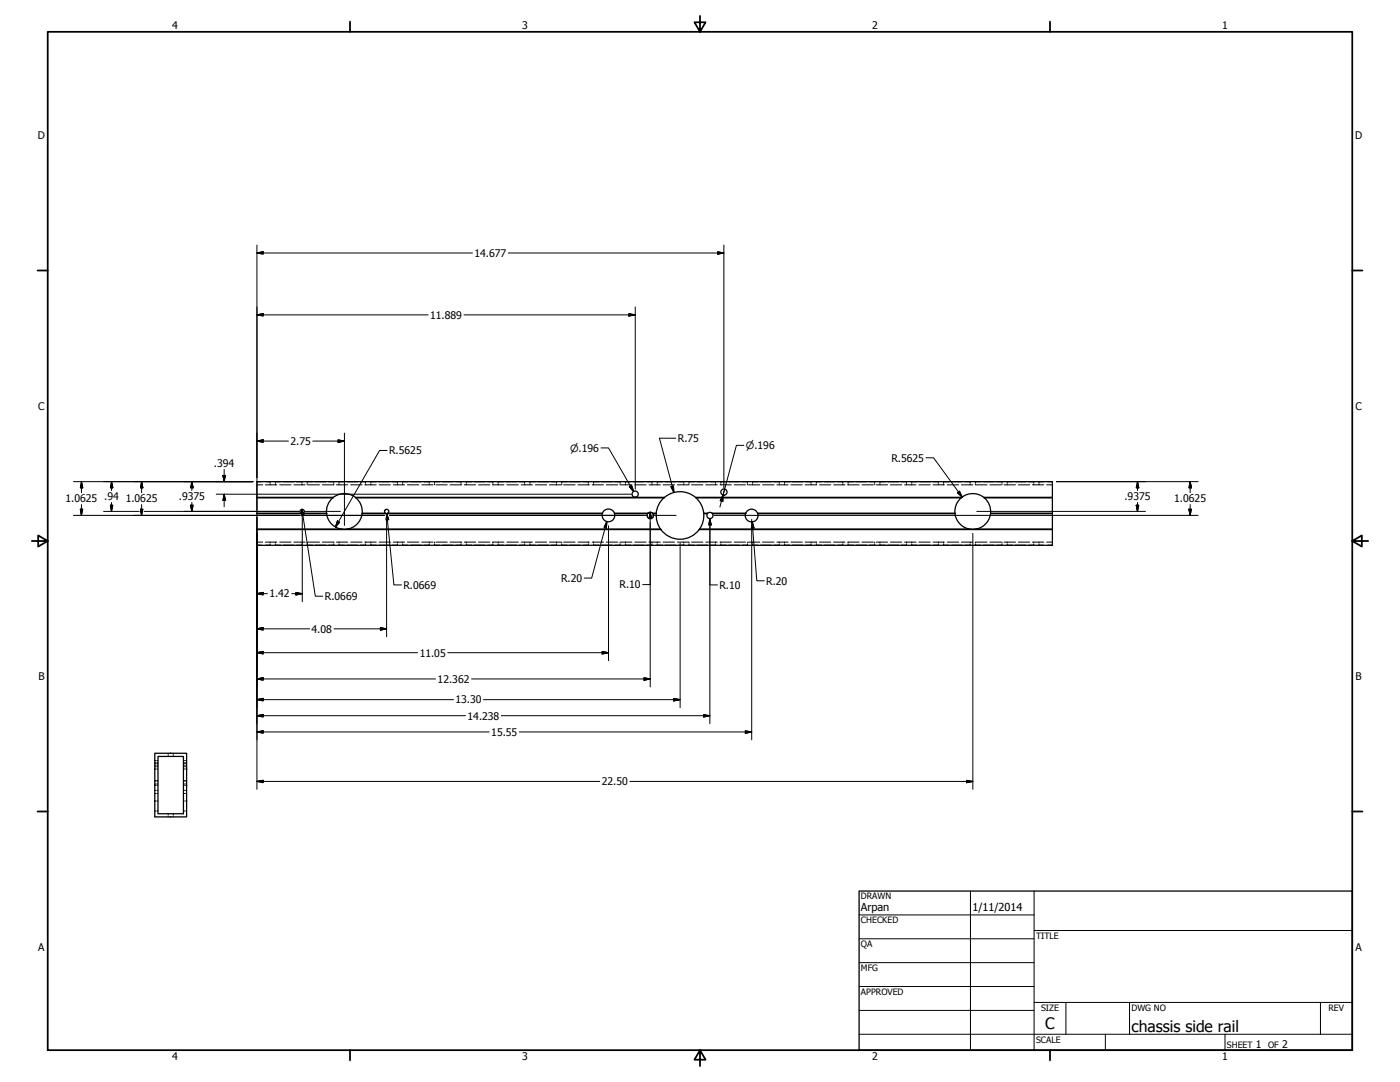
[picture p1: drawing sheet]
<svg xmlns="http://www.w3.org/2000/svg" width="559mm" height="432mm" viewBox="0 0 559 432" stroke-linecap="round" stroke-linejoin="round" font-family="sans-serif">
<!-- layer: Visible (ANSI) -->
<g fill="none" stroke="#000" stroke-width=".51">
<path d="M102.6 198.5h30.4l-30.4 .1M132.9 198.6a7.1 7.1 0 0 0-2.6 6.3M141.9 198.5a7.1 7.1 0 0 0-8.9 0l-30.4 .1M141.9 198.5l123.3 .1zM265.1 198.6a9.6 9.6 0 0 0-3.2 6.3M265.2 198.6h-123.2a7.1 7.1 0 0 1 2.5 6.3M265.2 198.5a9.5 9.5 0 0 1 12.5 .1h106.1a7.1 7.1 0 0 0-2.6 6.3M277.7 198.5h106.2zM277.8 198.6a9.5 9.5 0 0 1 3.1 6.3M383.8 198.5a7.1 7.1 0 0 1 8.9 0M392.7 198.5l27.4 .1zM392.8 198.6a7.1 7.1 0 0 1 2.6 6.3"/>
<path d="M392.8 198.6h27.3M102.6 211.3l161.1-.1zM102.6 204.9h17.6M102.6 211.3v6.3h317.5v-6.3M120.2 204.9l.3 .1M120.2 204.9a.86 .86 0 0 1-.2-1.3 .86 .86 0 0 1 1.3 0 .86 .86 0 0 1-.3 1.3M120.3 204.9l-17.7 .1h17.9M120.4 205h.4M121 204.9l-.2 .1h9.6M121 204.9h9.4M130.4 205a7.1 7.1 0 0 0 6.3 6.2M130.4 204.9v.1"/>
<path d="M136.7 211.2h-34.1v-19h317.5v19.1l-31.1-.1M136.7 211.2h1.5M138.2 211.2h125.5M144.5 205a7.1 7.1 0 0 1-6.3 6.2M144.6 204.9h9.3M144.6 204.9v.1M153.9 204.9l.2 .1-9.5-.1M153.9 204.9a.86 .86 0 0 1-.2-1.3 .86 .86 0 0 1 1.3 0 .86 .86 0 0 1-.3 1.3M154.2 205h.3M154.5 205h86M240.4 204.9a2.57 2.57 0 0 1 2.5-1.8 2.57 2.57 0 0 1 2.4 1.8M240.5 205a2.51 2.51 0 0 0 2.4 3.2 2.51 2.51 0 0 0 2.4-3.2"/>
<path d="M245.3 204.9h13.3M245.3 204.9v.1M258.5 204.9a1.3 1.3 0 0 0 .2 1.8 1.3 1.3 0 0 0 1.7 0 1.3 1.3 0 0 0 .2-1.8M258.6 204.9h.1M258.6 204.9l-13.3 .1M258.6 204.9l-.1 .1M258.6 204.9a1.3 1.3 0 0 1 1.9 0M260.5 204.9h1.4M260.5 204.9v.1M261.9 204.9h-1.4M261.9 204.9v.1M262 205a9.5 9.5 0 0 0 1.7 6.2"/>
<path d="M263.7 211.3a9.5 9.5 0 0 0 15.4 0M279.2 211.3h140.9zM279.2 211.2v.1M279.2 211.2h108.3M280.9 205a9.5 9.5 0 0 1-1.7 6.2M280.9 204.9h1.5M280.9 204.9v.1M282.4 205a1.24 1.24 0 0 0 .1 1.6 1.24 1.24 0 0 0 1.7 0 1.24 1.24 0 0 0 .2-1.6M282.4 204.9h.1M282.4 204.9l-1.5 .1M282.4 204.9l-.1 .1M282.4 204.9a1.24 1.24 0 0 1 1.9 0"/>
<path d="M297.6 204.9a2.57 2.57 0 0 0 2.4 3.4 2.57 2.57 0 0 0 2.5-3.4M297.6 204.9l-13.2 .1M297.6 204.9h-13.2M297.6 204.9a2.51 2.51 0 0 1 2.4-1.7 2.51 2.51 0 0 1 2.4 1.7M302.5 204.9h78.7M381.2 205a7.1 7.1 0 0 0 6.3 6.2M381.2 204.9l-78.7 .1M381.2 204.9v.1M387.5 211.2h1.5M395.4 205a7.1 7.1 0 0 1-6.4 6.2M395.4 204.9h24.7zM61.8 300.6h12.7v25.4h-12.7z"/>
<path d="M61.8 319.7h.1M61.8 313.3h.1M63.1 301.9h10.1v22.8h-10.1zM74.4 313.3h.1"/>
<circle cx="253.5" cy="197.2" r="1.24"/>
<circle cx="289" cy="196.4" r="1.24"/>
</g>
<!-- layer: Hidden (ANSI) -->
<g fill="none" stroke="#000" stroke-width=".4">
<path d="M102.6 192.3h1.7M102.6 193.5h2.2M105.9 193.5h4.6M106.1 192.3h1.7M107.8 192.2v.1M107.8 192.3v.4M107.8 193v.5M109.9 192.2v.1M109.9 192.3h2.2M109.9 192.3v.4M109.9 193v.5M111.6 193.5h4.5"/>
<path d="M113.1 192.3h4.2M117.3 193.5h4.5M118.4 192.3h2.1M120.5 192.2v.1M120.5 192.3v.4M120.5 193v.5M122.6 192.2v.1M122.6 192.3h2.2M122.6 192.3v.4M122.6 193v.5M122.9 193.5h4.6M125.8 192.3h4.2"/>
<path d="M128.7 193.5h4.5M131.1 192.3h2.1M133.2 192.2v.1M133.2 192.3v.4M133.2 193v.5M134.3 193.5h4.5M135.3 192.2v.1M135.3 192.3h2.2M135.3 192.3v.4M135.3 193v.5M138.5 192.3h4.2M140 193.5h4.5"/>
<path d="M143.8 192.3h2.1M145.6 193.5h4.6M145.9 192.2v.1M145.9 192.3v.4M145.9 193v.5M148 192.2v.1M148 192.3h2.2M148 192.3v.4M148 193v.5M151.2 192.3h4.2M151.3 193.5h4.5M156.5 192.3h2.1"/>
<path d="M157 193.5h4.5M158.6 192.2v.1M158.6 192.3v.4M158.6 193v.5M160.7 192.2v.1M160.7 192.3h2.2M160.7 192.3v.4M160.7 193v.5M162.6 193.5h4.6M163.9 192.3h4.2M168.3 193.5h4.5M169.2 192.3h2.1"/>
<path d="M171.3 192.2v.1M171.3 192.3v.4M171.3 193v.5M173.4 192.2v.1M173.4 192.3h2.2M173.4 192.3v.4M173.4 193v.5M174 193.5h4.5M176.6 192.3h4.2M179.6 193.5h4.6M181.9 192.3h2.1M184 192.2v.1"/>
<path d="M184 192.3v.4M184 193v.5M185.3 193.5h4.6M186.1 192.2v.1M186.1 192.3h2.2M186.1 192.3v.4M186.1 193v.5M189.3 192.3h4.2M191 193.5h4.5M194.6 192.3h2.1M196.7 192.2v.1M196.7 192.3v.4"/>
<path d="M196.7 193v.5h4.5M198.8 192.2v.1M198.8 192.3h2.2M198.8 192.3v.4M198.8 193v.5M202 192.3h4.2M202.3 193.5h4.6M207.3 192.3h2.1M208 193.5h4.5M209.4 192.2v.1M209.4 192.3v.4M209.4 193v.5"/>
<path d="M211.5 192.2v.1M211.5 192.3h2.2M211.5 192.3v.4M211.5 193v.5M213.7 193.5h4.5M214.7 192.3h4.2M219.3 193.5h4.6M220 192.3h2.1M222.1 192.2v.1M222.1 192.3v.4M222.1 193v.5M224.2 192.2v.1"/>
<path d="M224.2 192.3h2.2M224.2 192.3v.4M224.2 193v.5M225 193.5h4.6M227.4 192.3h4.2M230.7 193.5h4.5M232.7 192.3h2.1M234.8 192.2v.1M234.8 192.3v.4M234.8 193v.5M236.3 193.5h4.6M236.9 192.2v.1"/>
<path d="M236.9 192.3h2.2M236.9 192.3v.4M236.9 193v.5M240.1 192.3h4.2M242 193.5h4.6M245.4 192.3h2.1M247.5 192.2v.1M247.5 192.3v.4M247.5 193v.5M247.7 193.5h4.5M249.6 192.2v.1M249.6 192.3h2.2"/>
<path d="M249.6 192.3v.4M249.6 193v.5M252.8 192.3h4.2M253.4 193.5h4.5M258.1 192.3h2.1M259 193.5h4.6M260.2 192.2v.1M260.2 192.3v.4M260.2 193v.5M262.3 192.2v.1M262.3 192.3h2.2M262.3 192.3v.4"/>
<path d="M262.3 193v.5M264.7 193.5h4.5M265.5 192.3h4.2M270.4 193.5h4.5M270.8 192.3h2.1M272.9 192.2v.1M272.9 192.3v.4M272.9 193v.5M275 192.2v.1M275 192.3h2.2M275 192.3v.4M275 193v.5"/>
<path d="M276 193.5h4.5M278.2 192.3h4.2M281.7 193.5h4.6M283.5 192.3h2.1M285.6 192.2v.1M285.6 192.3v.4M285.6 193v.5M287.4 193.5h4.5M287.7 192.2v.1M287.7 192.3h2.2M287.7 192.3v.4M287.7 193v.5"/>
<path d="M290.9 192.3h4.2M293.1 193.5h4.5M296.2 192.3h2.1M298.3 192.2v.1M298.3 192.3v.4M298.3 193v.5M298.7 193.5h4.6M300.4 192.2v.1M300.4 192.3h2.2M300.4 192.3v.4M300.4 193v.5M303.6 192.3h4.2"/>
<path d="M304.4 193.5h4.5M308.9 192.3h2.1M310.1 193.5h4.5M311 192.2v.1M311 192.3v.4M311 193v.5M313.1 192.2v.1M313.1 192.3h2.2M313.1 192.3v.4M313.1 193v.5M315.7 193.5h4.5M316.3 192.3h4.2"/>
<path d="M321.4 193.5h4.5M321.6 192.3h2.1M323.7 192.2v.1M323.7 192.3v.4M323.7 193v.5M325.8 192.2v.1M325.8 192.3h2.2M325.8 192.3v.4M325.8 193v.5M327.1 193.5h4.5M329 192.3h4.2M332.7 193.5h4.5"/>
<path d="M334.3 192.3h2.1M336.4 192.2v.1M336.4 192.3v.4M336.4 193v.5M338.4 193.5h4.6M338.5 192.2v.1M338.5 192.3h2.2M338.5 192.3v.4M338.5 193v.5M341.7 192.3h4.2M344 193.5h4.6M347 192.3h2.1"/>
<path d="M349.1 192.2v.1M349.1 192.3v.4M349.1 193v.5M349.8 193.5h4.5M351.2 192.2v.1M351.2 192.3h2.2M351.2 192.3v.4M351.2 193v.5M354.4 192.3h4.2M355.4 193.5h4.5M359.7 192.3h2.1M361.1 193.5h4.5"/>
<path d="M361.8 192.2v.1M361.8 192.3v.4M361.8 193v.5M363.9 192.2v.1M363.9 192.3h2.2M363.9 192.3v.4M363.9 193v.5M366.8 193.5h4.5M367.1 192.3h4.2M372.4 192.3h2.1M372.4 193.5h4.5M374.5 192.2v.1"/>
<path d="M374.5 192.3v.4M374.5 193v.5M376.6 192.2v.1M376.6 192.3h2.2M376.6 192.3v.4M376.6 193v.5M378.1 193.5h4.6M379.8 192.3h4.2M383.7 193.5h4.6M385.1 192.3h2.1M387.2 192.2v.1M387.2 192.3v.4"/>
<path d="M387.2 193v.5M389.3 192.2v.1M389.3 192.3h2.2M389.3 192.3v.4M389.3 193v.5M389.4 193.5h4.6M392.5 192.3h4.2M395.1 193.5h4.5M397.8 192.3h2.1M399.9 192.2v.1M399.9 192.3v.4M399.9 193v.5"/>
<path d="M400.7 193.5h4.6M402 192.2v.1M402 192.3h2.2M402 192.3v.4M402 193v.5M405.2 192.3h4.2M406.5 193.5h4.5M410.5 192.3h2.1M412.1 193.5h4.5M412.6 192.2v.1M412.6 192.3v.4M412.6 193v.5"/>
<path d="M414.7 192.2v.1M414.7 192.3h1.8M414.7 192.3v.4M414.7 193v.5M417.8 193.5h2.3M418.3 192.3h1.8M102.6 217.6h1.7M102.6 216.3h2.2M105.9 216.3h4.6M106.1 217.6h1.7M107.8 217.6h.1M107.8 216.3v.4"/>
<path d="M107.8 217.2v.4M109.9 217.6h.1M109.9 217.6h2.2M109.9 216.3v.4M109.9 217.2v.4M111.6 216.3h4.5M113.1 217.6h4.2M117.3 216.3h4.5M118.4 217.6h2.1M120.5 217.6h.1M120.5 216.3v.4M120.5 217.2v.4"/>
<path d="M122.6 217.6h.1M122.6 217.6h2.2M122.6 216.3v.4M122.6 217.2v.4M122.9 216.3h4.6M125.8 217.6h4.2M128.7 216.3h4.5M131.1 217.6h2.1M133.2 217.6h.1M133.2 216.3v.4M133.2 217.2v.4M134.3 216.3h4.5"/>
<path d="M135.3 217.6h.1M135.3 217.6h2.2M135.3 216.3v.4M135.3 217.2v.4M138.5 217.6h4.2M140 216.3h4.5M143.8 217.6h2.1M145.6 216.3h4.6M145.9 217.6h.1M145.9 216.3v.4M145.9 217.2v.4M148 217.6h.1"/>
<path d="M148 217.6h2.2M148 216.3v.4M148 217.2v.4M151.2 217.6h4.2M151.3 216.3h4.5M156.5 217.6h2.1M157 216.3h4.5M158.6 217.6h.1M158.6 216.3v.4M158.6 217.2v.4M160.7 217.6h.1M160.7 217.6h2.2"/>
<path d="M160.7 216.3v.4M160.7 217.2v.4M162.6 216.3h4.6M163.9 217.6h4.2M168.3 216.3h4.5M169.2 217.6h2.1M171.3 217.6h.1M171.3 216.3v.4M171.3 217.2v.4M173.4 217.6h.1M173.4 217.6h2.2M173.4 216.3v.4"/>
<path d="M173.4 217.2v.4M174 216.3h4.5M176.6 217.6h4.2M179.6 216.3h4.6M181.9 217.6h2.1M184 217.6h.1M184 216.3v.4M184 217.2v.4M185.3 216.3h4.6M186.1 217.6h.1M186.1 217.6h2.2M186.1 216.3v.4"/>
<path d="M186.1 217.2v.4M189.3 217.6h4.2M191 216.3h4.5M194.6 217.6h2.1M196.7 217.6h.1M196.7 217.2v.4M198.8 217.6h.1M198.8 217.6h2.2M198.8 216.3v.4M198.8 217.2v.4M201.2 216.3h-4.5v.4M202 217.6h4.2"/>
<path d="M202.3 216.3h4.6M207.3 217.6h2.1M208 216.3h4.5M209.4 217.6h.1M209.4 216.3v.4M209.4 217.2v.4M211.5 217.6h.1M211.5 217.6h2.2M211.5 216.3v.4M211.5 217.2v.4M213.7 216.3h4.5M214.7 217.6h4.2"/>
<path d="M219.3 216.3h4.6M220 217.6h2.1M222.1 217.6h.1M222.1 216.3v.4M222.1 217.2v.4M224.2 217.6h.1M224.2 217.6h2.2M224.2 216.3v.4M224.2 217.2v.4M225 216.3h4.6M227.4 217.6h4.2M230.7 216.3h4.5"/>
<path d="M232.7 217.6h2.1M234.8 217.6h.1M234.8 216.3v.4M234.8 217.2v.4M236.3 216.3h4.6M236.9 217.6h.1M236.9 217.6h2.2M236.9 216.3v.4M236.9 217.2v.4M240.1 217.6h4.2M242 216.3h4.6M245.4 217.6h2.1"/>
<path d="M247.5 217.6h.1M247.5 216.3v.4M247.5 217.2v.4M247.7 216.3h4.5M249.6 217.6h.1M249.6 217.6h2.2M249.6 216.3v.4M249.6 217.2v.4M252.8 217.6h4.2M253.4 216.3h4.5M258.1 217.6h2.1M259 216.3h4.6"/>
<path d="M260.2 217.6h.1M260.2 216.3v.4M260.2 217.2v.4M262.3 217.6h.1M262.3 217.6h2.2M262.3 216.3v.4M262.3 217.2v.4M264.7 216.3h4.5M265.5 217.6h4.2M270.4 216.3h4.5M270.8 217.6h2.1M272.9 217.6h.1"/>
<path d="M272.9 216.3v.4M272.9 217.2v.4M275 217.6h.1M275 217.6h2.2M275 216.3v.4M275 217.2v.4M276 216.3h4.5M278.2 217.6h4.2M281.7 216.3h4.6M283.5 217.6h2.1M285.6 217.6h.1M285.6 216.3v.4"/>
<path d="M285.6 217.2v.4M287.4 216.3h4.5M287.7 217.6h.1M287.7 217.6h2.2M287.7 216.3v.4M287.7 217.2v.4M290.9 217.6h4.2M293.1 216.3h4.5M296.2 217.6h2.1M298.3 217.6h.1M298.3 216.3v.4M298.3 217.2v.4"/>
<path d="M298.7 216.3h4.6M300.4 217.6h.1M300.4 217.6h2.2M300.4 216.3v.4M300.4 217.2v.4M303.6 217.6h4.2M304.4 216.3h4.5M308.9 217.6h2.1M310.1 216.3h4.5M311 217.6h.1M311 216.3v.4M311 217.2v.4"/>
<path d="M313.1 217.6h.1M313.1 217.6h2.2M313.1 216.3v.4M313.1 217.2v.4M315.7 216.3h4.5M316.3 217.6h4.2M321.4 216.3h4.5M321.6 217.6h2.1M323.7 217.6h.1M323.7 216.3v.4M323.7 217.2v.4M325.8 217.6h.1"/>
<path d="M325.8 217.6h2.2M325.8 216.3v.4M325.8 217.2v.4M327.1 216.3h4.5M329 217.6h4.2M332.7 216.3h4.5M334.3 217.6h2.1M336.4 217.6h.1M336.4 216.3v.4M336.4 217.2v.4M338.4 216.3h4.6M338.5 217.6h.1"/>
<path d="M338.5 217.6h2.2M338.5 216.3v.4M338.5 217.2v.4M341.7 217.6h4.2M344 216.3h4.6M347 217.6h2.1M349.1 217.6h.1M349.1 216.3v.4M349.1 217.2v.4M349.8 216.3h4.5M351.2 217.6h.1M351.2 217.6h2.2"/>
<path d="M351.2 216.3v.4M351.2 217.2v.4M354.4 217.6h4.2M355.4 216.3h4.5M359.7 217.6h2.1M361.1 216.3h4.5M361.8 217.6h.1M361.8 216.3v.4M361.8 217.2v.4M363.9 217.6h.1M363.9 217.6h2.2M363.9 216.3v.4"/>
<path d="M363.9 217.2v.4M366.8 216.3h4.5M367.1 217.6h4.2M372.4 217.6h2.1M372.4 216.3h4.5M374.5 217.6h.1M374.5 216.3v.4M374.5 217.2v.4M376.6 217.6h.1M376.6 217.6h2.2M376.6 216.3v.4M376.6 217.2v.4"/>
<path d="M378.1 216.3h4.6M379.8 217.6h4.2M383.7 216.3h4.6M385.1 217.6h2.1M387.2 217.6h.1M387.2 216.3v.4M387.2 217.2v.4M389.3 217.6h.1M389.3 217.6h2.2M389.3 216.3v.4M389.3 217.2v.4M389.4 216.3h4.6"/>
<path d="M392.5 217.6h4.2M395.1 216.3h4.5M397.8 217.6h2.1M399.9 217.6h.1M399.9 216.3v.4M399.9 217.2v.4M400.7 216.3h4.6M402 217.6h.1M402 217.6h2.2M402 216.3v.4M402 217.2v.4M405.2 217.6h4.2"/>
<path d="M406.5 216.3h4.5M410.5 217.6h2.1M412.1 216.3h4.5M412.6 217.6h.1M412.6 216.3v.4M412.6 217.2v.4M414.7 217.6h.1M414.7 217.6h1.8M414.7 216.3v.4M414.7 217.2v.4M417.8 216.3h2.3M418.3 217.6h1.8"/>
<path d="M61.8 311.6h.4M61.8 313.4h.4M61.8 312.9h.4M61.8 315.4h.4M61.8 316.7h.4M61.8 305.4h.4M61.8 304.6h.4M61.8 304.4h.4M61.8 306.9h.4M61.8 303.5h.4M61.8 306h.4M61.8 319.7h.4"/>
<path d="M62.6 311.6h.5M62.6 313.4h.5M62.6 312.9h.5M62.6 315.4h.5M62.6 316.7h.5M62.6 305.4h.5M62.6 319.7h.5M62.6 304.6h.5M62.6 304.4h.5M62.6 306.9h.5M62.6 303.5h.5M62.6 306h.5"/>
<path d="M67.1 300.6v.5M67.1 301.5v.4M69.2 300.6v.5M69.2 301.5v.4M73.2 311.6h.5M73.2 313.4h.5M73.2 312.9h.5M73.2 315.4h.5M73.2 316.7h.5M73.2 305.4h.5M73.2 319.7h.4M73.2 304.6h.5"/>
<path d="M73.2 304.4h.5M73.2 306.9h.5M73.2 303.5h.5M73.2 306h.5M74 311.6h.5M74 313.4h.5M74 312.9h.5M74 315.4h.5M74 316.7h.5M74 305.4h.5M74 319.7h.4M74 304.6h.5"/>
<path d="M74 304.4h.5M74 306.9h.5M74 303.5h.5M74 306h.5M61.8 323.7h.4M62.6 323.7h.5M67.1 324.7v.5M67.1 325.6v.4M69.2 324.7v.5M69.2 325.6v.4M73.2 323.7h.5M74 323.7h.5"/>
</g>
<!-- layer: Border (ANSI) -->
<g fill="none" stroke="#000" stroke-width=".7">
<path d="M19 12.7h520.8v406.4h-520.8zM139.7 8.6v4.1M279.4 6.3v6.4l-2.2-3.8h4.4l-2.2 3.8M419.1 8.6v4.1M15 107.9h4M539.8 107.9h4M12.7 215.9h6.3l-3.8-2.2v4.4l3.8-2.2M539.8 215.9l3.8 2.2v-4.4l-3.8 2.2h6.3M15 323.8h4M539.8 323.8h4M139.7 419.1v4.1M279.4 419.1l2.2 3.8h-4.4l2.2-3.8v6.3"/>
<path d="M419.1 419.1v4.1"/>
</g>
<!-- layer: Title (ANSI) -->
<g fill="none" stroke="#000" stroke-width=".4">
<path d="M387.3 355.6v63.5M412.7 355.6v63.5M342.9 365.1h69.8M342.9 374.6h69.8M412.7 371.3h127.1M342.9 384.2h69.8M342.9 393.7h69.8M342.9 412.7h196.9M342.9 403.2h69.8M412.7 400h127.1M425.4 400v12.7M441.2 412.7v6.4"/>
<path d="M450.8 400v12.7M488.9 412.7v6.4M527 400v12.7"/>
</g>
<path d="M342.9 355.6h196.9v63.5h-196.9z" fill="none" stroke="#000" stroke-width=".51"/>
<!-- layer: Dimension (ANSI) -->
<g fill="none" stroke="#000" stroke-width=".4">
<path d="M102.6 97.8v105.6M288.9 97.8v97M102.6 101l2.4-.5v.9zM102.6 101h86M202.9 101h86M286.4 100.5l2.5 .5-2.5 .4zM102.6 125.7l2.4-.5v.9zM102.6 125.7h68.3M185.2 125.7h68.4M251 125.2l2.6 .5-2.6 .4zM253.6 122.5v72.7M102.6 176l2.4-.5v1z"/>
<path d="M102.6 176h12.5M124.8 176h12.7M134.9 175.5l2.6 .5-2.6 .5zM137.5 172.8v36.9M154.5 179.8h-3l-17.6 30.5M239.9 178.8h3l10 17.4M269.7 174.9h-6.5l5.8 21.6M296.9 177.7h-3l-5.3 19.8M29.3 192.2h71.7M32.5 192.2l.5 2.5h-.9zM32.5 192.2v4.4M44.5 192.2l.5 2.5h-.9z"/>
<path d="M44.5 192.2v3.6M56.5 192.2l.5 2.5h-.9zM56.5 192.2v4.4M76.6 192.2l.5 2.5h-1zM76.6 192.2v3.6M86.3 197.2h165.7M89 189.7h1l-.5 2.5zM89.5 197.2l.5 2.5h-1zM89.5 187.3v4.9M89.5 197.2v5M251.2 194.2l.9-.5 .8 2.5zM267.8 194.2l1-.3 .2 2.6z"/>
<path d="M288.6 197.5l-.1 2.6-1-.3zM289.2 195.1l-1.9 7.3M369.6 182.7h3l11.4 15.7M382.2 196.7l.8-.7 1 2.4zM421.6 192.2h56.6M454 192.2l.5 2.5h-1zM454 192.2v3.6M475 192.2l.6 2.5h-1.1zM475 192.2v4.4M29.3 205.7h90.5M32.1 203.2h.9l-.5 2.5zM32.5 201.4v4.3"/>
<path d="M41.3 204.1h14.3M44.1 201.6h.9l-.5 2.5zM44.5 200.5v3.6M56.1 203.2h.9l-.5 2.5zM56.5 201.4v4.3M57.5 204.1h62.1M76.1 201.6h1l-.5 2.5zM76.6 200.5v3.6M102.6 206.4v108.6M120.5 203.3l.8 2.4-.9 .1zM120.5 203.3l5.4 34.6h2.9M120.5 205.7h33"/>
<path d="M120.6 205.7v34.4M121.6 204.1h14.3M134.7 207.9l.9 .5-1.7 1.9zM154.3 204.9v.1M154.3 207.4v46.7M154.4 205l.7 2.4-1 .1zM154.4 205l2.8 28.4h3.1M154.7 203.4a.86 .86 0 0 0-.9 0 .86 .86 0 0 0-.3 .9M155.4 205.7h103.1M242.2 208.2l-.1 2.5-1-.3zM242.2 208.2l-6 22.5h-3M242.9 209.8v53.9"/>
<path d="M259.5 204.4l.5 2.5h-1zM259.5 204.4v28.9h-3M259.5 208.5v65.6M259.9 204.5a1.24 1.24 0 0 1 .4 2.2M260.5 205.7h9.4M271.5 216.8v65.6M283.3 206.9l.5 2.6h-.9zM283.3 209.5v23.9h3.1M283.3 206.9v81.9M284.9 205.7h193.3M300 207.3v1M300 210.6v84.7"/>
<path d="M300.2 208.2l.7 2.5-1 .1zM300.2 208.2l1.9 23.6h3M388.3 212.9v102.1M389.9 204.1h67.3M453.5 201.6h1l-.5 2.5zM454 200.5v3.6M474.5 203.2h1.1l-.6 2.5zM475 201.4v4.3M102.6 236.9l2.4-.5v1zM102.6 236.9h4.1M116.5 236.9h4.1M118.1 236.4l2.5 .5-2.5 .5z"/>
<path d="M102.6 251l2.4-.6v1.1zM102.6 251h21M133.3 251h21M151.8 250.4l2.5 .6-2.5 .5zM240.3 260l2.6 .5-2.6 .5zM102.6 260.5l2.4-.5v1zM102.6 279.2l2.4-.5v1zM102.6 271l2.4-.6v1.1zM102.6 260.5h64.1M102.6 279.2h78.4M102.6 271h71.3M178.7 260.5h64.2"/>
<path d="M188.2 271h71.3M193 279.2h78.5M257 270.4l2.5 .6-2.5 .5zM268.9 278.7l2.6 .5-2.6 .5zM102.6 292.1l2.4-.4v.9zM102.6 285.6l2.4-.4v.9zM102.6 292.1h92.7M102.6 285.6h83.2M200.1 285.6h83.2M207.3 292.1h92.7M280.9 285.2l2.4 .4-2.4 .5zM297.5 291.7l2.5 .4-2.5 .5z"/>
<path d="M102.6 311.8l2.4-.4v1zM102.6 311.8h136.8M251.4 311.8h136.9M385.8 311.4l2.5 .4-2.5 .6z"/>
</g>
<g fill="#000" stroke="#000" stroke-width=".4">
<path d="M102.6 101l2.4-.5zM102.6 101l2.4-.5v.9zM286.4 101.4l2.5-.4zM286.4 100.5l2.5 .5-2.5 .4zM102.6 125.7l2.4-.5zM102.6 125.7l2.4-.5v.9zM251 126.1l2.6-.4zM251 125.2l2.6 .5-2.6 .4zM102.6 176l2.4-.5zM102.6 176l2.4-.5v1zM134.9 176.5l2.6-.5zM134.9 175.5l2.6 .5-2.6 .5z"/>
<path d="M32.5 192.2l.5 2.5zM32.5 192.2l.5 2.5h-.9zM44.5 192.2l.5 2.5zM44.5 192.2l.5 2.5h-.9zM56.5 192.2l.5 2.5zM56.5 192.2l.5 2.5h-.9zM76.6 192.2l.5 2.5zM76.6 192.2l.5 2.5h-1zM89 189.7l.5 2.5zM89 189.7h1l-.5 2.5zM89.5 197.2l.5 2.5zM89.5 197.2l.5 2.5h-1z"/>
<path d="M251.2 194.2l1.7 2zM251.2 194.2l.9-.5 .8 2.5zM267.8 194.2l1.2 2.3zM267.8 194.2l1-.3 .2 2.6zM382.2 196.7l1.8 1.7zM382.2 196.7l.8-.7 1 2.4zM454 192.2l.5 2.5zM454 192.2l.5 2.5h-1zM475 192.2l.6 2.5zM475 192.2l.6 2.5h-1.1zM32.1 203.2l.4 2.5zM32.1 203.2h.9l-.5 2.5z"/>
<path d="M44.1 201.6l.4 2.5zM44.1 201.6h.9l-.5 2.5zM56.1 203.2l.4 2.5zM56.1 203.2h.9l-.5 2.5zM76.1 201.6l.5 2.5zM76.1 201.6h1l-.5 2.5zM120.5 203.3l.8 2.4zM120.5 203.3l.8 2.4-.9 .1zM134.7 207.9l-.8 2.4zM134.7 207.9l.9 .5-1.7 1.9zM154.4 205l.7 2.4zM154.4 205l.7 2.4-1 .1z"/>
<path d="M242.2 208.2l-.1 2.5zM242.2 208.2l-.1 2.5-1-.3zM259.5 204.4l.5 2.5zM259.5 204.4l.5 2.5h-1zM283.3 206.9l.5 2.6zM283.3 206.9l.5 2.6h-.9zM288.6 197.5l-.1 2.6zM288.6 197.5l-.1 2.6-1-.3zM300.2 208.2l.7 2.5zM300.2 208.2l.7 2.5-1 .1zM453.5 201.6l.5 2.5zM453.5 201.6h1l-.5 2.5z"/>
<path d="M474.5 203.2l.5 2.5zM474.5 203.2h1.1l-.6 2.5zM102.6 236.9l2.4-.5zM102.6 236.9l2.4-.5v1zM118.1 237.4l2.5-.5zM118.1 236.4l2.5 .5-2.5 .5zM102.6 260.5l2.4-.5zM102.6 260.5l2.4-.5v1zM102.6 251l2.4-.6zM102.6 251l2.4-.6v1.1zM151.8 251.5l2.5-.5zM151.8 250.4l2.5 .6-2.5 .5z"/>
<path d="M102.6 279.2l2.4-.5zM102.6 279.2l2.4-.5v1zM102.6 271l2.4-.6zM102.6 271l2.4-.6v1.1zM240.3 261l2.6-.5zM240.3 260l2.6 .5-2.6 .5zM257 271.5l2.5-.5zM257 270.4l2.5 .6-2.5 .5zM268.9 279.7l2.6-.5zM268.9 278.7l2.6 .5-2.6 .5zM102.6 292.1l2.4-.4zM102.6 292.1l2.4-.4v.9z"/>
<path d="M102.6 285.6l2.4-.4zM102.6 285.6l2.4-.4v.9zM280.9 286.1l2.4-.5zM280.9 285.2l2.4 .4-2.4 .5zM297.5 292.6l2.5-.5zM297.5 291.7l2.5 .4-2.5 .5zM102.6 311.8l2.4-.4zM102.6 311.8l2.4-.4v1zM385.8 312.4l2.5-.6zM385.8 311.4l2.5 .4-2.5 .6z"/>
</g>
<g font-size="6.3">
<text x="417.2" y="410.6">C</text>
<text x="451.6" y="411.9">chassis side rail</text>
</g>
<g font-size="4.4">
<text x="343.7" y="363.5">Arpan</text>
<text x="388.1" y="363.7">1/11/2014</text>
</g>
<g font-size="4.2">
<text x="68.7" y="11.7">4</text>
<text x="208.4" y="11.7">3</text>
<text x="348.1" y="11.7">2</text>
<text x="487.8" y="11.7">1</text>
<text x="15.1" y="55.5">D</text>
<text x="540.9" y="55.5">D</text>
<text x="189.4" y="102.5">14.677</text>
<text x="171.7" y="127.2">11.889</text>
<text x="15.2" y="163.4">C</text>
<text x="541" y="163.4">C</text>
<text x="116" y="177.5">2.75</text>
<text x="270.6" y="176.4">R.75</text>
<text x="155.3" y="181.3">R.5625</text>
<text x="355.8" y="184.2">R.5625</text>
<text x="85.4" y="186.4">.394</text>
<text x="26.2" y="200.5">1.0625 .94</text>
<text x="50.2" y="200.5">1.0625</text>
<text x="71.4" y="199.7">.9375</text>
<text x="448.8" y="199.7">.9375</text>
<text x="468.7" y="200.5">1.0625</text>
<text x="224" y="232.2">R.20</text>
<text x="305.8" y="233.3">R.20</text>
<text x="107.5" y="238.4">1.42</text>
<text x="129.7" y="239.5">R.0669</text>
<text x="161" y="234.9">R.0669</text>
<text x="247.3" y="234.8">R.10</text>
<text x="287.1" y="234.9">R.10</text>
<text x="124.3" y="252.5">4.08</text>
<text x="167.5" y="262">11.05</text>
<text x="15.3" y="271.4">B</text>
<text x="174.7" y="272.5">12.362</text>
<text x="541.1" y="271.4">B</text>
<text x="181.8" y="280.7">13.30</text>
<text x="186.6" y="287.1">14.238</text>
<text x="196.1" y="293.6">15.55</text>
<text x="240.2" y="313.4">22.50</text>
<text x="15.2" y="379.3">A</text>
<text x="541" y="379.3">A</text>
<text x="501.3" y="418.3">1</text>
<text x="511.8" y="418.3">2</text>
<text x="68.7" y="423.2">4</text>
<text x="208.4" y="423.2">3</text>
<text x="348.1" y="423.2">2</text>
<text x="487.8" y="423.2">1</text>
</g>
<g font-size="4">
<text x="297.7" y="179.3">⌀.196</text>
<text x="227.5" y="180.2">⌀.196</text>
</g>
<g font-size="3.5">
<text x="343.7" y="358.9">DRAWN</text>
<text x="343.7" y="368.5">CHECKED</text>
<text x="413.5" y="374.6">TITLE</text>
<text x="343.7" y="378">QA</text>
<text x="343.7" y="387.5">MFG</text>
<text x="343.7" y="397.1">APPROVED</text>
<text x="415.5" y="403.4">SIZE</text>
<text x="451.6" y="403.4">DWG NO</text>
<text x="530.3" y="403.4">REV</text>
<text x="413.5" y="416.1">SCALE</text>
<text x="489.7" y="418.3">SHEET</text>
<text x="506.2" y="418.3">OF</text>
</g>
</svg>
